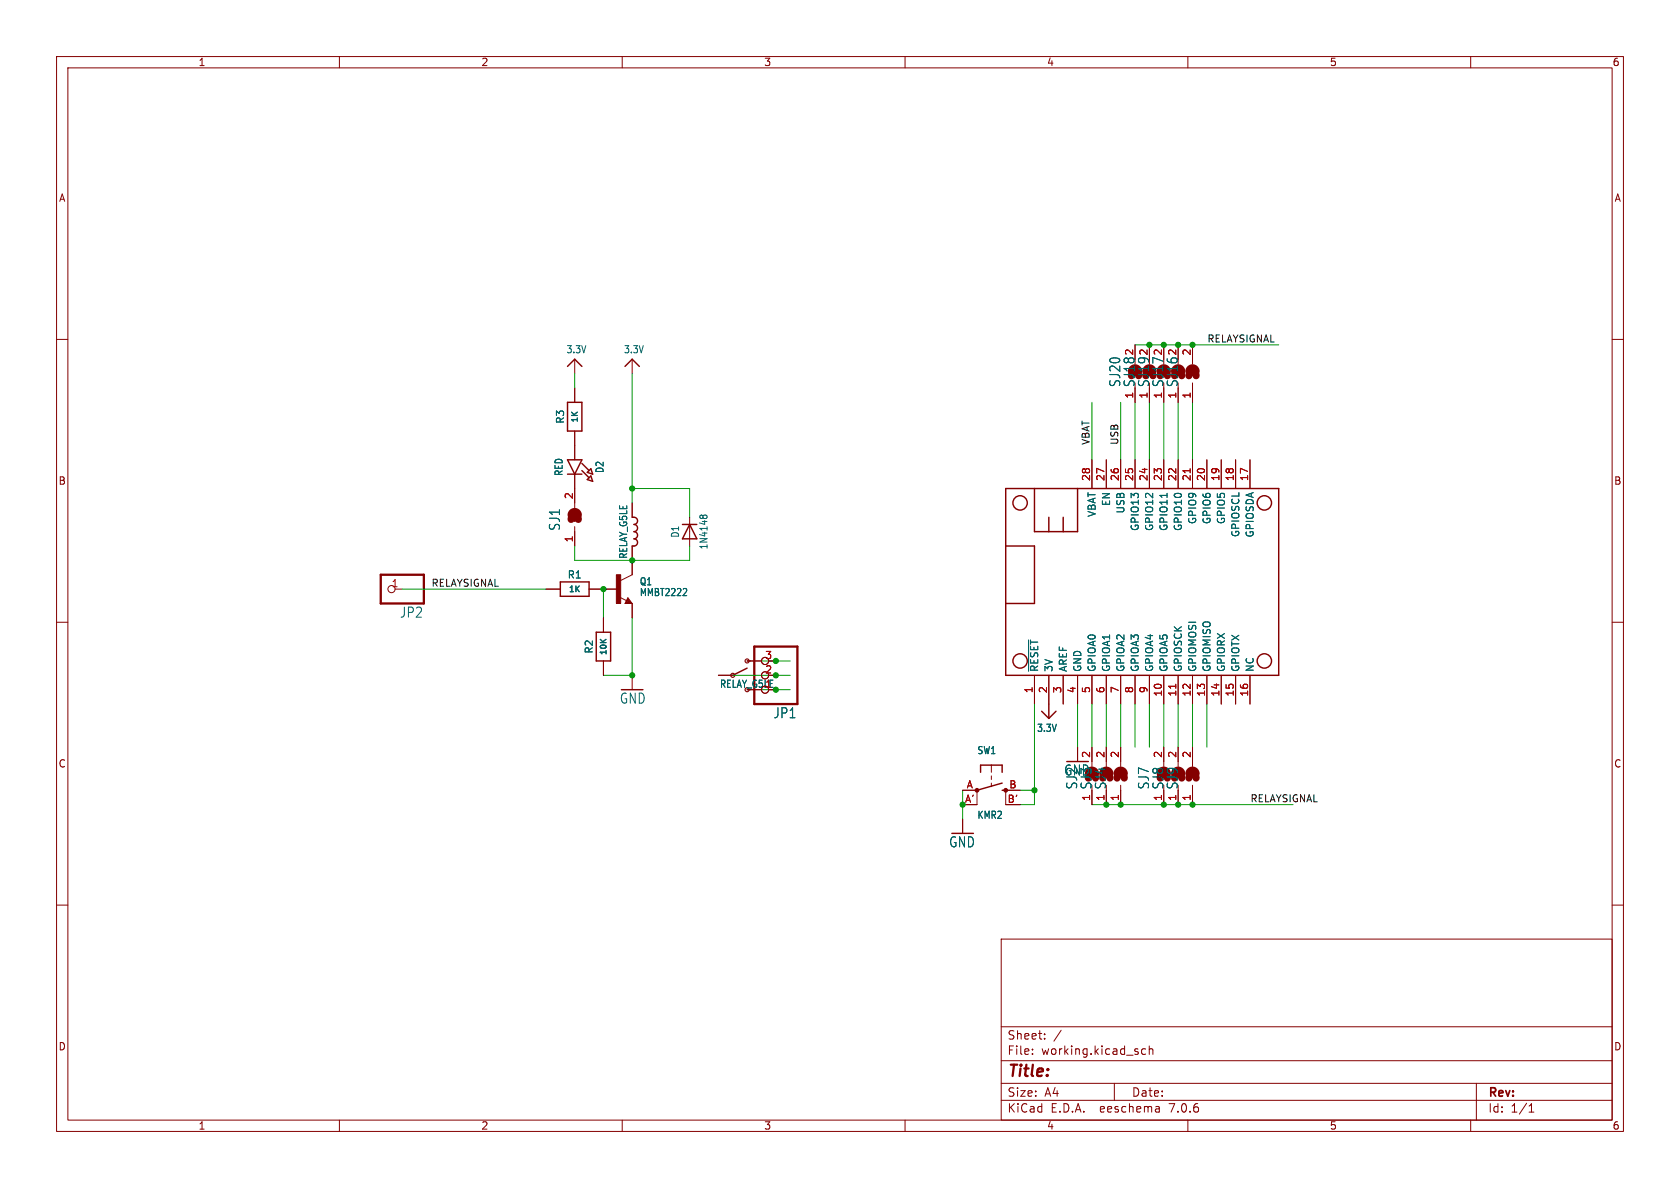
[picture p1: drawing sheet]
<svg xmlns="http://www.w3.org/2000/svg" width="297mm" height="210mm" viewBox="0 0 297 210" stroke-linecap="round" stroke-linejoin="round" font-family="sans-serif">
<g fill="none" stroke="#840000" stroke-width=".18">
<path d="M10 10h277v190h-277zM12 12h273v186h-273zM60 10v2M110 10v2M160 10v2M210 10v2M260 10v2M10 60h2M285 60h2M101.6 63.5v2.5M101.6 68.6v2.5M101.6 76.2v5.1"/>
<path d="M111.8 63.5v2.5M200.7 61v2.5M200.7 68.6v2.5M203.2 61v2.5M203.2 68.6v2.5M205.7 61v2.5M205.7 68.6v2.5M208.3 61v2.5M208.3 68.6v2.5M210.8 61v3.4M210.8 67.7v3.4M101.6 83.8v6"/>
<path d="M101.6 93.1v3.4M111.8 99.1v2.5l-2.1 1M121.9 91.4v5.1M193 81.3v5.1M195.6 81.3v5.1M198.1 81.3v5.1M200.7 81.3v5.1M203.2 81.3v5.1M205.7 81.3v5.1M208.3 81.3v5.1M210.8 81.3v5.1M213.4 81.3v5.1"/>
<path d="M215.9 81.3v5.1M218.4 81.3v5.1M221 81.3v5.1M10 110h2M69.8 104.1h1.3M96.5 104.1h2.6M104.1 104.1h5.1M106.7 109.2v2.6M106.7 116.8v2.6M109.5 105.6l1.3 .6M111 105.7l.8 1h-1.3zM111.8 106.7v2.5"/>
<path d="M111.8 119.4v2.5M127 119.4h2.5M132.1 116.8h2.5M135.9 116.8h1.3M135.9 119.4h1.3M182.9 119.4v5.1M185.4 119.4v7.6M188 119.4v5.1M190.5 119.4v5.1M193 119.4v5.1M195.6 119.4v5.1M198.1 119.4v5.1"/>
<path d="M200.7 119.4v5.1M203.2 119.4v5.1M205.7 119.4v5.1M208.3 119.4v5.1M210.8 119.4v5.1M213.4 119.4v5.1M215.9 119.4v5.1M218.4 119.4v5.1M221 119.4v5.1M285 110h2M170.2 139.7h2.5v2.5h-2.5M175.3 135.3v1.2"/>
<path d="M175.3 137.2v.6M175.3 138.4v.7M180.3 139.7h-2.5v2.5h2.5M190.5 132.1v2.5M193 132.1v2.5M193 139.7v2.5M195.6 132.1v3.4M195.6 139.7v2.5M198.1 132.1v3.4M198.1 138.8v3.4M205.7 132.1v3.4M205.7 139.7v2.5"/>
<path d="M208.3 132.1v3.4M208.3 139.7v2.5M210.8 132.1v3.4M210.8 138.8v3.4M10 160h2M170.2 144.8v2.5M285 160h2M177 166h108v32h-108zM60 198v2M110 198v2M160 198v2M177 194.5h108"/>
<path d="M177 191.5h108M177 187.5h108M177 181.5h108M182.5 186.3v.1M182.5 185.5v.1M184.7 183.6v.1M184.7 182.8v.1M187.6 182.1l-1.3 2M197 191.5v3M202.5 185.5l-.4-.1-.3 .3v.4l.2 .2h.5M203.2 185.5l.2-.1 .3 .1 .1 .9M203.2 184.9v1.5"/>
<path d="M204.9 195.7l.1 .9M205 196.5l-.2 .1M205 196h-.2M210 198v2M260 198v2M261 191.5v6.5M270.3 196.6h.9M270.3 195.5l.4-.4v1.5"/>
<circle cx="69.2" cy="104.1" r=".63"/>
<circle cx="135.3" cy="119.4" r=".63"/>
<circle cx="135.3" cy="116.8" r=".63"/>
</g>
<g fill="none" stroke="#840000" stroke-width=".25">
<path d="M100.3 71.1h2.6v5.1h-2.6zM100.3 64.8l1.3-1.3 1.3 1.3M110.5 64.8l1.3-1.3 1.2 1.3M100.3 81.3h2.6l-1.3 2.5zM100.3 83.8h2.6M102.9 81.9l1.2 1.3M102.9 83.2l1.2 1.3M103.8 83.5l.7-.6 .3 .9zM104.5 84.1l.3 1-1-.3zM111.8 91.4h.3a.64 .64 0 0 1 .6 .7 .64 .64 0 0 1-.6 .6 .64 .64 0 0 1 .6 .6 .64 .64 0 0 1-.6 .7 .64 .64 0 0 1 .6 .6 .64 .64 0 0 1-.6 .7 .64 .64 0 0 1 .6 .6 .64 .64 0 0 1-.6 .6h-.3M120.6 92.7h2.6M121.9 92.7l1.3 2.6h-2.6z"/>
<path d="M177.8 86.4h48.3v33h-48.3zM177.8 96.5h5.1v10.2h-5.1M182.9 86.4v7.6h7.6v-7.6M185.4 91.4v2.6M188 91.4v2.6M99.1 102.9h5v2.5h-5zM105.4 111.8h2.5v5h-2.5zM111 106.2l.1 .2h-.4l.3-.5 .5 .7h-.8M132.1 118.1l-2.6 1.3M173.4 136.5v-1.2h3.8v1.2M177.2 138.4l-4.5 1.3M177.2 139.7h.6"/>
<path d="M184.1 125.7l1.3 1.3 1.3-1.3"/>
<circle cx="180.3" cy="88.9" r="1.27"/>
<circle cx="223.5" cy="88.9" r="1.27"/>
<circle cx="180.3" cy="116.8" r="1.27"/>
<circle cx="223.5" cy="116.8" r="1.27"/>
</g>
<path d="M124.3 91.3l-.3-.3-.3 .3v.2M124.3 91.3l.1-.2 .4-.1 .2 .3v.2M124.3 91.3v.2M206.3 87.2v.7M121.3 104.1v.5l-.6 .7h.7M181.8 113.2v5.4" fill="none" stroke="#006464" stroke-width=".18"/>
<path d="M210.4 82.9v.7M207.9 121v.7" fill="none" stroke="#a90000" stroke-width=".18"/>
<g fill="none" stroke="#840000" stroke-width=".2">
<circle cx="129.5" cy="119.4" r=".36"/>
<circle cx="132.1" cy="116.8" r=".36"/>
</g>
<g fill="#840000" stroke="#840000" stroke-width=".18">
<path d="M109 101.6h.7v5.1h-.7z"/>
<circle cx="172.7" cy="139.7" r=".33"/>
<circle cx="177.8" cy="139.7" r=".33"/>
</g>
<path d="M210.2 66.4a.64 .64 0 0 1 .6-.6 .64 .64 0 0 1 .7 .6M210.2 65.7a.64 .64 0 0 1 .6-.7 .64 .64 0 0 1 .7 .7M101 91.8a.64 .64 0 0 1 .6-.6 .64 .64 0 0 1 .6 .6M101 91.1a.64 .64 0 0 1 .6-.7 .64 .64 0 0 1 .6 .7M197.5 137.5a.64 .64 0 0 1 .6-.6 .64 .64 0 0 1 .7 .6M197.5 136.8a.64 .64 0 0 1 .6-.7 .64 .64 0 0 1 .7 .7M210.2 137.5a.64 .64 0 0 1 .6-.6 .64 .64 0 0 1 .7 .6M210.2 136.8a.64 .64 0 0 1 .6-.7 .64 .64 0 0 1 .7 .7" fill="none" stroke="#840000" stroke-width="1.3"/>
<path d="M101.6 90.8v1.3M67.3 101.6h7.6v5.1h-7.6zM133.3 114.3h7.7v10.2h-7.7z" fill="none" stroke="#840000" stroke-width=".41"/>
<g fill="none" stroke="#009600" stroke-width=".18">
<path d="M101.6 66v2.6M111.8 66v22.9M193 71.1v10.2M198.1 71.1v10.2M200.7 71.1v10.2M200.7 61h25.4M203.2 71.1v10.2M205.7 71.1v10.2M208.3 71.1v10.2M210.8 71.1v10.2M101.6 96.5v2.6h20.3v-2.6M111.8 86.4h10.1v5"/>
<path d="M71.1 104.1h25.4M106.7 104.1v5.1M111.8 109.2v10.2h-5.1M127 119.4h12.7M134.6 116.8h5.1M137.2 121.9h2.5M170.2 139.7v5.1M180.3 139.7h2.6M182.9 124.5v17.7h-2.6M190.5 124.5v7.6M193 124.5v7.6M195.6 124.5v7.6"/>
<path d="M198.1 124.5v7.6M200.7 124.5v7.6M203.2 124.5v7.6M205.7 124.5v7.6M208.3 124.5v7.6M210.8 124.5v7.6M213.4 124.5v7.6M193 142.2h35.6"/>
</g>
<g fill="#009600" stroke="#009600" stroke-width=".18">
<circle cx="203.2" cy="61" r=".46"/>
<circle cx="208.3" cy="61" r=".46"/>
<circle cx="205.7" cy="61" r=".46"/>
<circle cx="210.8" cy="61" r=".46"/>
<circle cx="111.8" cy="119.4" r=".46"/>
<circle cx="170.2" cy="142.2" r=".46"/>
<circle cx="106.7" cy="104.1" r=".46"/>
<circle cx="111.8" cy="99.1" r=".46"/>
<circle cx="137.2" cy="119.4" r=".46"/>
<circle cx="137.2" cy="116.8" r=".46"/>
<circle cx="137.2" cy="121.9" r=".46"/>
<circle cx="111.8" cy="86.4" r=".46"/>
<circle cx="198.1" cy="142.2" r=".46"/>
<circle cx="205.7" cy="142.2" r=".46"/>
<circle cx="208.3" cy="142.2" r=".46"/>
<circle cx="210.8" cy="142.2" r=".46"/>
<circle cx="195.6" cy="142.2" r=".46"/>
<circle cx="182.9" cy="139.7" r=".46"/>
</g>
<text font-size="2.8" fill="#840000" x="178" y="190.9">Title:</text>
<g font-size="2.5" fill="#006464">
<text x="198.3" y="68.5" transform="rotate(-90 198.3 68.5)">SJ20</text>
<text x="200.8" y="68.5" transform="rotate(-90 200.8 68.5)">SJ18</text>
<text x="203.3" y="68.5" transform="rotate(-90 203.3 68.5)">SJ19</text>
<text x="205.9" y="68.5" transform="rotate(-90 205.9 68.5)">SJ17</text>
<text x="208.4" y="68.5" transform="rotate(-90 208.4 68.5)">SJ16</text>
<text x="99.2" y="93.9" transform="rotate(-90 99.2 93.9)">SJ1</text>
<text x="70.6" y="109.4">JP2</text>
<text x="109.5" y="124.6">GND</text>
<text x="136.7" y="127.2">JP1</text>
<text x="188" y="137.3">GND</text>
<text x="190.6" y="139.6" transform="rotate(-90 190.6 139.6)">SJ2</text>
<text x="193.2" y="139.6" transform="rotate(-90 193.2 139.6)">SJ3</text>
<text x="195.7" y="139.6" transform="rotate(-90 195.7 139.6)">SJ4</text>
<text x="203.3" y="139.6" transform="rotate(-90 203.3 139.6)">SJ7</text>
<text x="205.9" y="139.6" transform="rotate(-90 205.9 139.6)">SJ8</text>
<text x="208.4" y="139.6" transform="rotate(-90 208.4 139.6)">SJ9</text>
<text x="167.7" y="150">GND</text>
</g>
<g font-size="2.1" fill="#840000">
<text x="178" y="184">Sheet:</text>
<text x="178" y="186.7">File:</text>
<text x="184.1" y="186.7">working.kicad_sch</text>
<text x="178" y="196.9">KiCad</text>
<text x="178" y="194.1">Size:</text>
<text x="184.7" y="194.1">A4</text>
<text x="185.7" y="196.9">E.D.A.</text>
<text x="194.6" y="196.9">eeschema</text>
<text x="200" y="194.1">Date:</text>
<text x="207" y="196.9">7.0.6</text>
<text x="263" y="194.3">Rev:</text>
<text x="263" y="196.9">Id:</text>
<text x="267.1" y="196.9">1/1</text>
</g>
<g font-size="1.8" fill="#840000">
<text x="35" y="11.9">1</text>
<text x="85" y="11.9">2</text>
<text x="135" y="11.9">3</text>
<text x="185" y="11.9">4</text>
<text x="235" y="11.9">5</text>
<text x="285" y="11.9">6</text>
<text x="10.3" y="35.9">A</text>
<text x="285.3" y="35.9">A</text>
<text x="10.3" y="85.9">B</text>
<text x="285.3" y="85.9">B</text>
<text x="111.1" y="98.9" transform="rotate(-90 111.1 98.9)">RELAY_G5LE</text>
<text x="127.2" y="121.8">RELAY_G5LE</text>
<text x="10.3" y="135.9">C</text>
<text x="285.3" y="135.9">C</text>
<text x="10.3" y="185.9">D</text>
<text x="285.3" y="185.9">D</text>
<text x="35" y="199.9">1</text>
<text x="85" y="199.9">2</text>
<text x="135" y="199.9">3</text>
<text x="185" y="199.9">4</text>
<text x="235" y="199.9">5</text>
<text x="285" y="199.9">6</text>
</g>
<g font-size="1.8" fill="#006464">
<text x="100" y="62.7">3.3V</text>
<text x="110.2" y="62.7">3.3V</text>
<text x="200.4" y="62.9" transform="rotate(-90 200.4 62.9)">2</text>
<text x="99.9" y="75" transform="rotate(-90 99.9 75)">R3</text>
<text x="106.9" y="83.7" transform="rotate(-90 106.9 83.7)">D2</text>
<text x="99.7" y="84.2" transform="rotate(-90 99.7 84.2)">RED</text>
<text x="196.4" y="89.6" transform="rotate(-90 196.4 89.6)">EN</text>
<text x="120.2" y="95.2" transform="rotate(-90 120.2 95.2)">D1</text>
<text x="193.9" y="91.5" transform="rotate(-90 193.9 91.5)">VBAT</text>
<text x="199" y="90.9" transform="rotate(-90 199 90.9)">USB</text>
<text x="201.5" y="94" transform="rotate(-90 201.5 94)">GPIO13</text>
<text x="204.1" y="94" transform="rotate(-90 204.1 94)">GPIO12</text>
<text x="206.6" y="94" transform="rotate(-90 206.6 94)">GPIO11</text>
<text x="209.1" y="94" transform="rotate(-90 209.1 94)">GPIO10</text>
<text x="211.7" y="92.8" transform="rotate(-90 211.7 92.8)">GPIO9</text>
<text x="214.2" y="92.8" transform="rotate(-90 214.2 92.8)">GPIO6</text>
<text x="216.8" y="92.8" transform="rotate(-90 216.8 92.8)">GPIO5</text>
<text x="219.3" y="95.1" transform="rotate(-90 219.3 95.1)">GPIOSCL</text>
<text x="221.8" y="95.1" transform="rotate(-90 221.8 95.1)">GPIOSDA</text>
<text x="125.3" y="97.2" transform="rotate(-90 125.3 97.2)">1N4148</text>
<text x="100.3" y="102.5">R1</text>
<text x="113" y="103.7">Q1</text>
<text x="113" y="105.6">MMBT2222</text>
<text x="105" y="115.6" transform="rotate(-90 105 115.6)">R2</text>
<text x="183.7" y="118.9" transform="rotate(-90 183.7 118.9)">~{RESET}</text>
<text x="186.3" y="118.9" transform="rotate(-90 186.3 118.9)">3V</text>
<text x="188.8" y="118.9" transform="rotate(-90 188.8 118.9)">AREF</text>
<text x="191.4" y="118.9" transform="rotate(-90 191.4 118.9)">GND</text>
<text x="193.9" y="118.9" transform="rotate(-90 193.9 118.9)">GPIOA0</text>
<text x="196.4" y="118.9" transform="rotate(-90 196.4 118.9)">GPIOA1</text>
<text x="199" y="118.9" transform="rotate(-90 199 118.9)">GPIOA2</text>
<text x="201.5" y="118.9" transform="rotate(-90 201.5 118.9)">GPIOA3</text>
<text x="204.1" y="118.9" transform="rotate(-90 204.1 118.9)">GPIOA4</text>
<text x="206.6" y="118.9" transform="rotate(-90 206.6 118.9)">GPIOA5</text>
<text x="209.1" y="118.9" transform="rotate(-90 209.1 118.9)">GPIOSCK</text>
<text x="211.7" y="118.9" transform="rotate(-90 211.7 118.9)">GPIOMOSI</text>
<text x="214.2" y="118.9" transform="rotate(-90 214.2 118.9)">GPIOMISO</text>
<text x="216.8" y="118.9" transform="rotate(-90 216.8 118.9)">GPIORX</text>
<text x="219.3" y="118.9" transform="rotate(-90 219.3 118.9)">GPIOTX</text>
<text x="221.8" y="118.9" transform="rotate(-90 221.8 118.9)">NC</text>
<text x="183.2" y="129.6">3.3V</text>
<text x="172.7" y="133.5">SW1</text>
<text x="172.7" y="144.9">KMR2</text>
</g>
<g font-size="1.8" fill="#a90000">
<text x="202.9" y="62.9" transform="rotate(-90 202.9 62.9)">2</text>
<text x="205.5" y="62.9" transform="rotate(-90 205.5 62.9)">2</text>
<text x="208" y="62.9" transform="rotate(-90 208 62.9)">2</text>
<text x="210.6" y="62.9" transform="rotate(-90 210.6 62.9)">2</text>
<text x="200.4" y="70.6" transform="rotate(-90 200.4 70.6)">1</text>
<text x="202.9" y="70.6" transform="rotate(-90 202.9 70.6)">1</text>
<text x="205.5" y="70.6" transform="rotate(-90 205.5 70.6)">1</text>
<text x="208" y="70.6" transform="rotate(-90 208 70.6)">1</text>
<text x="210.6" y="70.6" transform="rotate(-90 210.6 70.6)">1</text>
<text x="101.3" y="88.3" transform="rotate(-90 101.3 88.3)">2</text>
<text x="192.8" y="85.1" transform="rotate(-90 192.8 85.1)">28</text>
<text x="195.3" y="85.1" transform="rotate(-90 195.3 85.1)">27</text>
<text x="197.9" y="85.1" transform="rotate(-90 197.9 85.1)">26</text>
<text x="200.4" y="85.1" transform="rotate(-90 200.4 85.1)">25</text>
<text x="202.9" y="85.1" transform="rotate(-90 202.9 85.1)">24</text>
<text x="205.5" y="85.1" transform="rotate(-90 205.5 85.1)">23</text>
<text x="208" y="85.1" transform="rotate(-90 208 85.1)">22</text>
<text x="210.6" y="85.1" transform="rotate(-90 210.6 85.1)">21</text>
<text x="213.1" y="85.1" transform="rotate(-90 213.1 85.1)">20</text>
<text x="215.6" y="85.1" transform="rotate(-90 215.6 85.1)">19</text>
<text x="218.2" y="85.1" transform="rotate(-90 218.2 85.1)">18</text>
<text x="220.7" y="85.1" transform="rotate(-90 220.7 85.1)">17</text>
<text x="101.3" y="96" transform="rotate(-90 101.3 96)">1</text>
<text x="69.1" y="103.9">1</text>
<text x="135.2" y="119.1">2</text>
<text x="135.2" y="116.6">3</text>
<text x="135.2" y="121.7">1</text>
<text x="182.6" y="122.6" transform="rotate(-90 182.6 122.6)">1</text>
<text x="185.2" y="122.6" transform="rotate(-90 185.2 122.6)">2</text>
<text x="187.7" y="122.6" transform="rotate(-90 187.7 122.6)">3</text>
<text x="190.2" y="122.6" transform="rotate(-90 190.2 122.6)">4</text>
<text x="192.8" y="122.6" transform="rotate(-90 192.8 122.6)">5</text>
<text x="195.3" y="122.6" transform="rotate(-90 195.3 122.6)">6</text>
<text x="197.9" y="122.6" transform="rotate(-90 197.9 122.6)">7</text>
<text x="200.4" y="122.6" transform="rotate(-90 200.4 122.6)">8</text>
<text x="202.9" y="122.6" transform="rotate(-90 202.9 122.6)">9</text>
<text x="205.5" y="123.2" transform="rotate(-90 205.5 123.2)">10</text>
<text x="208" y="123.2" transform="rotate(-90 208 123.2)">11</text>
<text x="210.6" y="123.2" transform="rotate(-90 210.6 123.2)">12</text>
<text x="213.1" y="123.2" transform="rotate(-90 213.1 123.2)">13</text>
<text x="215.6" y="123.2" transform="rotate(-90 215.6 123.2)">14</text>
<text x="218.2" y="123.2" transform="rotate(-90 218.2 123.2)">15</text>
<text x="220.7" y="123.2" transform="rotate(-90 220.7 123.2)">16</text>
<text x="192.8" y="134.1" transform="rotate(-90 192.8 134.1)">2</text>
<text x="195.3" y="134.1" transform="rotate(-90 195.3 134.1)">2</text>
<text x="197.9" y="134.1" transform="rotate(-90 197.9 134.1)">2</text>
<text x="205.5" y="134.1" transform="rotate(-90 205.5 134.1)">2</text>
<text x="208" y="134.1" transform="rotate(-90 208 134.1)">2</text>
<text x="210.6" y="134.1" transform="rotate(-90 210.6 134.1)">2</text>
<text x="170.5" y="142">A'</text>
<text x="170.8" y="139.4">A</text>
<text x="178" y="142">B'</text>
<text x="178.3" y="139.4">B</text>
<text x="192.8" y="141.7" transform="rotate(-90 192.8 141.7)">1</text>
<text x="195.3" y="141.7" transform="rotate(-90 195.3 141.7)">1</text>
<text x="197.9" y="141.7" transform="rotate(-90 197.9 141.7)">1</text>
<text x="205.5" y="141.7" transform="rotate(-90 205.5 141.7)">1</text>
<text x="208" y="141.7" transform="rotate(-90 208 141.7)">1</text>
<text x="210.6" y="141.7" transform="rotate(-90 210.6 141.7)">1</text>
</g>
<g font-size="1.7" fill="#0f0f0f">
<text x="213.4" y="60.6">RELAYSIGNAL</text>
<text x="192.7" y="78.7" transform="rotate(-90 192.7 78.7)">VBAT</text>
<text x="197.8" y="78.7" transform="rotate(-90 197.8 78.7)">USB</text>
<text x="76.2" y="103.8">RELAYSIGNAL</text>
<text x="221" y="141.9">RELAYSIGNAL</text>
</g>
<g font-size="1.4" fill="#006464">
<text x="102.4" y="74.9" transform="rotate(-90 102.4 74.9)">1K</text>
<text x="100.4" y="105">1K</text>
<text x="107.5" y="116" transform="rotate(-90 107.5 116)">10K</text>
</g>
</svg>
